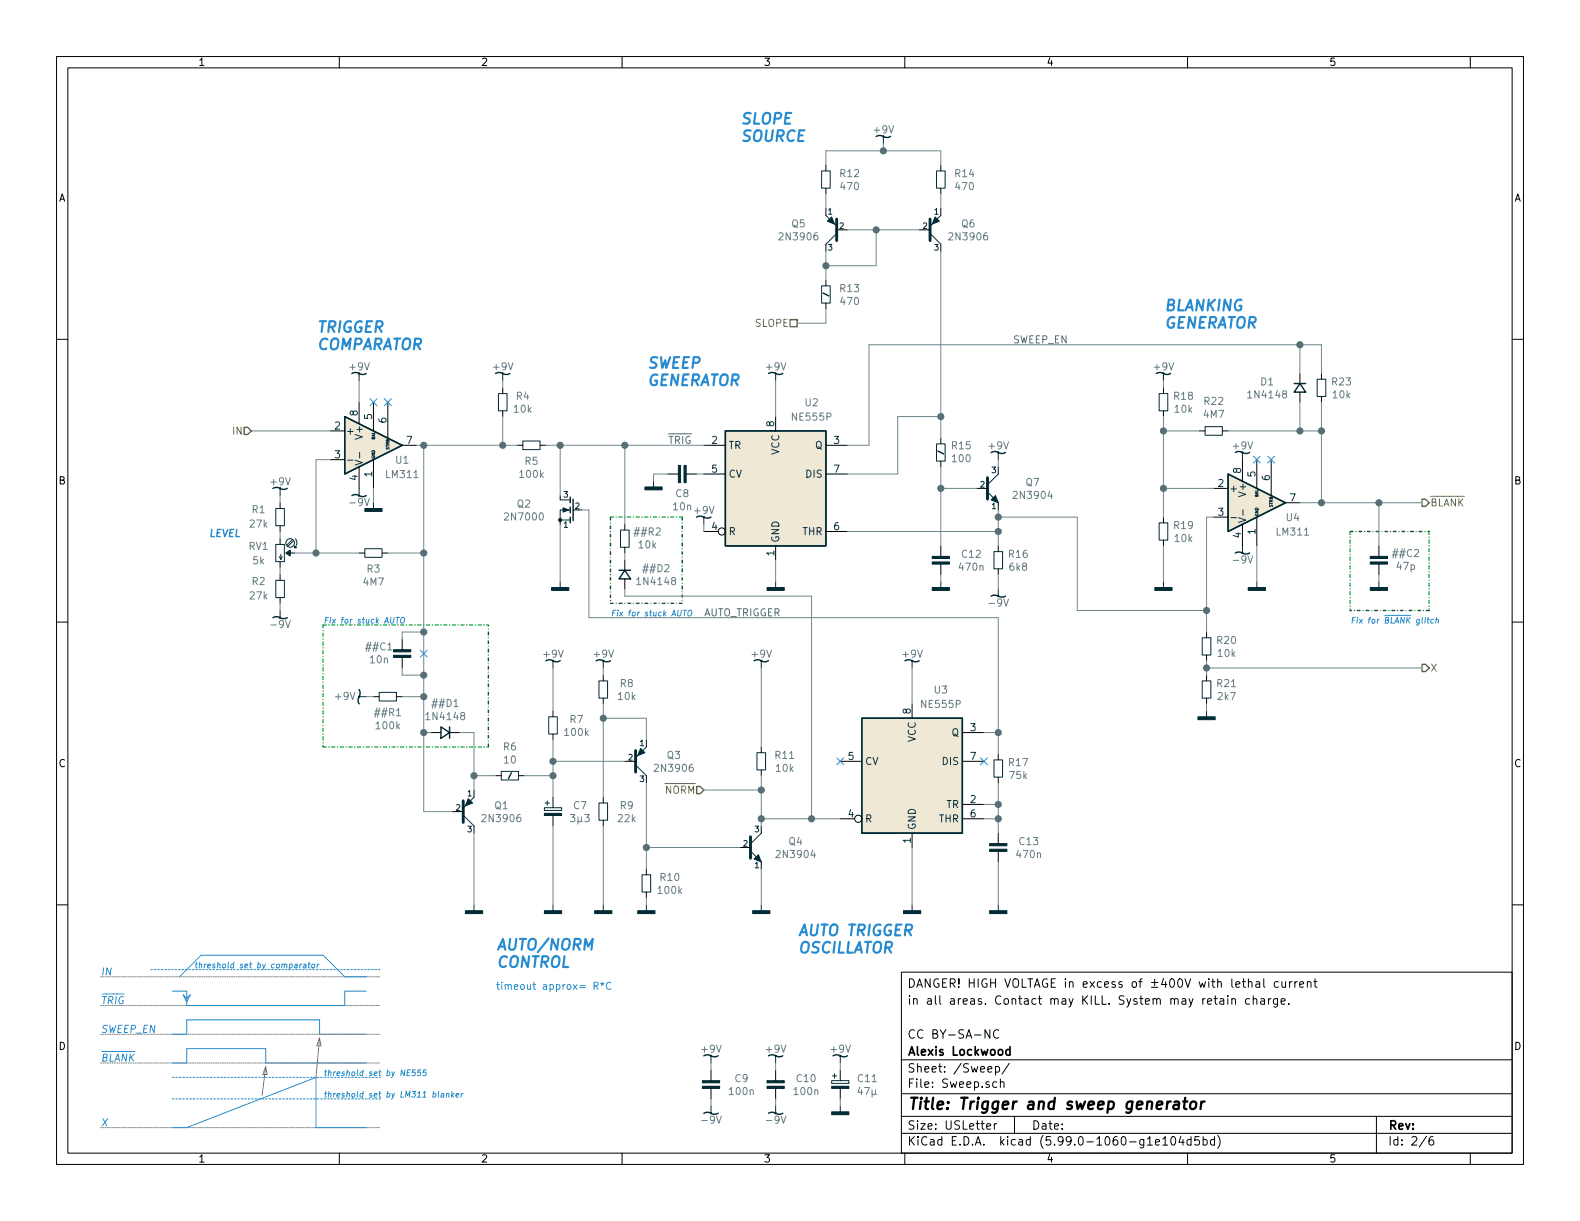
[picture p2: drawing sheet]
<svg xmlns="http://www.w3.org/2000/svg" width="279mm" height="216mm" viewBox="0 0 279 216" stroke-linecap="round" stroke-linejoin="round" font-family="sans-serif">
<g fill="none" stroke="#000" stroke-width=".18">
<path d="M10 10h259.4v195.9h-259.4zM12 12h255.4v191.9h-255.4zM60 10v2M110 10v2M160 10v2M210 10v2M260 10v2M146 29.2v1M146 33.3v1M146 36.8v1.3M166.4 29.2v1M166.4 33.3v1"/>
<path d="M166.4 36.8v1.3M10 60h2M146 49.5v1M146 53.6v1M148 40.6h1.9M162.6 40.6h1.9M267.4 60h2M58.4 76.2h2.6M63.5 71.1v3.8M66 71.1v5.1M68.6 71.1v6.4M71.1 78.7h2.6"/>
<path d="M88.9 68.6v1M88.9 72.6v1.1M91.4 78.7h1.1M95.5 78.7h1M124.5 78.7h3.8M137.2 73.7v2.5M146 78.7h3.9M166.4 77.5v1M205.7 68.6v1M205.7 72.6v1.1M212.1 76.2h1M216.2 76.2h1"/>
<path d="M229.9 66v1.8M229.9 69.3v1.8M233.7 66v1.1M233.7 70.1v1M49.5 88.9v1M49.5 93v1M49.5 95.3v1M49.5 99.3v1M51.3 97.8h.8M58.4 81.3h2.6M63.5 97.8h1M63.5 82.6v3.8"/>
<path d="M66 81.3v5.1M67.6 97.8h1M99.1 87.6v.8M99.1 91.9v.8M110.5 92.7v1M110.5 96.8v1M110.5 99.1v1.7M118.1 83.8h1.9M121.3 83.8h1.9M124.5 83.8h3.8M124.5 94h2.5M137.2 96.5v2.6"/>
<path d="M146 83.8h3.9M146 94h3.9M166.4 81.5v1.1M166.4 96.5v1.9M166.4 99.7v1.9M172.7 86.4h1.9M176.5 88.9v1.3M176.5 96.5v1M205.7 91.4v1.1M205.7 95.5v1M214.6 86.4h2.6M214.6 91.4h2.6"/>
<path d="M219.7 81.3v3.8M219.7 92.7v3.8M222.2 81.3v5.1M222.2 91.4v5.1M224.8 81.3v6.3M227.3 88.9h2.6M243.8 96.5v1.9M243.8 99.7v1.9M10 110h2M49.5 101.6v1M49.5 105.7v1M71.1 113v1.9"/>
<path d="M71.1 116.3v1.8M106.7 119.4v1M110.5 102.4v1.7M176.5 100.6v1M213.4 111.8v1M213.4 115.8v1M213.4 119.4v1M267.4 110h2M66 123.2h1.1M70.1 123.2h1M76.2 129.5h1.8M79.5 129.5h1.8"/>
<path d="M83.8 139.7v1.3M87.6 137.2h1M91.7 137.2h1M97.8 125.7v1M97.8 129.8v1M106.7 123.4v1.1M110.5 134.6h1.9M114.3 130.8v1.3M134.6 132.1v1M134.6 136.1v1.1M148.6 134.6h3.8M161.3 124.5v2.5"/>
<path d="M170.2 129.5h3.8M170.2 134.6h3.8M176.5 133.4v1M176.5 137.4v1M213.4 123.4v1.1M10 160h2M80 143.5h1.9M97.8 141v1.8M97.8 144.2v1.9M106.7 141v1M106.7 145v1.1M114.3 153.7v1"/>
<path d="M114.3 157.7v1.1M130.8 149.9h1.9M134.6 152.4v1.3M148.6 144.8h2.5M161.3 147.3v2.6M170.2 142.2h3.8M170.2 144.8h3.8M176.5 147.3v1.9M176.5 150.5v1.9M267.4 160h2M159.4 171.9h108v32h-108zM214.7 176.6h.6"/>
<path d="M214.9 176.1v1.3l.4 .2M215.8 176.6h.5l.1 1M216.4 176.9l-.5 .1a.29 .29 0 0 0-.2 .3 .29 .29 0 0 0 .2 .3l.5-.1M217.1 176.1v.1M217.1 176.6v1M217.8 176.7l.2-.1h.4l.1 1M217.8 176.6v1M221 176.6h-.5l-.2 .3v.4l.1 .2h.6M221.6 176.7l.2-.1h.4l.1 1M221.6 176.1v1.5M222.1 173.6h.6l.1 1M222.8 173.9l-.5 .1a.29 .29 0 0 0-.3 .3 .29 .29 0 0 0 .3 .3l.5-.1"/>
<path d="M223 176.6h.5l.1 1M223.5 173.1v1.3l.2 .2M223.6 176.9l-.5 .1a.29 .29 0 0 0-.2 .3 .29 .29 0 0 0 .2 .3l.5-.1M224.3 176.6v1M224.8 176.6h-.3l-.2 .3M225.9 176.6v1.2l-.3 .3-.3-.1M225.9 176.6h-.4l-.3 .3v.4l.1 .2h.6M226 173.6h-.4l-.3 .3v.4l.2 .2h.5M226.5 177.1l.8-.2-.1-.3h-.4l-.3 .2 .1 .7h.6M226.7 173.6l.1 .9 .3 .1 .2-.2M227.3 173.6v1M227.9 177.4v.2"/>
<path d="M228 173.6v1M228.5 173.6h-.3l-.2 .3M229 173.6v1M229.4 173.6h-.3l-.1 .3M229.8 174.1l.7-.2v-.3h-.5l-.2 .2 .1 .7h.6M231.2 173.7l.2-.1h.4v1M231.2 173.6v1M232.3 173.6h.6M232.5 173.1v1.3l.4 .2M125.7 189.2v1.9M125.7 192.5v1.8M137.2 189.2v1.9"/>
<path d="M137.2 192.5v1.8M148.6 189.2v1.9M148.6 192.5v1.8M159.4 197.4h108M159.4 193.4h108M159.4 187.4h108M174.5 199.2l.7-.2-.1-.3h-.4l-.2 .2v.7h.6M174.7 189.1l.7-.2-.1-.2-.4-.1-.2 .2 .1 .7h.5M175 182.1v1.5l-.8-1.5v1.5M175.8 198.7v1M176 188.7l.5-.1 .3 .3v.4l-.2 .2h-.6M176 188.6v1.5"/>
<path d="M176.3 198.7h-.3l-.2 .3M176.3 191.4l-.5-.1-.3 .3v.4l.2 .2h.6M176.6 182.2a.6 .6 0 0 0-.7 0 .6 .6 0 0 0-.2 .7 .56 .56 0 0 0 .3 .6 .56 .56 0 0 0 .6-.1M176.9 191.4l.2-.1 .4 .1v.9M176.9 190.8v1.5M178.5 188l-1.3 1.9M179.4 197.4v3M243.4 197.4v6.5M60 203.9v2M110 203.9v2M159.4 200.4h108M160 203.9v2"/>
<path d="M204.3 202l.7-.2v-.3h-.5l-.2 .2 .1 .7h.6M205.6 201.4l.4-.4v1.5M205.6 202.5h.9M207.3 201h.1a.81 .81 0 0 1 .6 .6 .81 .81 0 0 1-.3 .8l-.2 .1a.81 .81 0 0 1-.5-.6 .81 .81 0 0 1 .3-.9zM208.8 200.9l-.3 1.1h.9M209.2 201.5v1M210 203.9v2M210.6 201.5h-.4l-.3 .3v.4l.1 .2h.6M210.6 201v1.5M212 201h-.7v.7l.2-.2 .5 .1 .1 .2-.1 .5-.2 .2-.5-.2M212.8 201.5h.4l.3 .3v.4l-.2 .2h-.5M212.8 201v1.5"/>
<path d="M214.8 201.5h-.5l-.3 .3v.4l.2 .2h.6M214.8 201v1.5M215.3 200.8a1.72 1.72 0 0 1 0 2.2M252.3 200.9l-1.3 1.9M253.4 201a.59 .59 0 0 0-.7 .6v.6l.1 .2 .5 .1 .2-.2v-.5l-.1-.2-.4-.1-.3 .3M260 203.9v2"/>
<circle cx="127.6" cy="94" r=".63"/>
<circle cx="151.8" cy="144.8" r=".63"/>
</g>
<path d="M207.7 194.9l.2-.1 .5 .1v1.2M208.5 195.2l-.7 .1a.4 .4 0 0 0-.3 .4 .4 .4 0 0 0 .2 .4l.7-.1M209.2 194.8h.8M209.6 194.1l-.2 1.7v.2l.4 .1M210.6 195a.52 .52 0 0 1 .6-.2 .52 .52 0 0 1 .4 .4l-.1 .5a.55 .55 0 0 1-.5 .4 .55 .55 0 0 1-.6-.4zM212.5 194.8l-.2 1.3M213 194.8l-.4 .1-.2 .3" fill="none" stroke="#000" stroke-width=".4"/>
<path d="M178.6 185.7l-.4-.1-.3 .3v.4l.1 .2h.6M178.6 185.1v1.5" fill="none" stroke="#000" stroke-width=".3"/>
<g fill="#002b36" stroke="#002b36" stroke-width=".18">
<path d="M121 82.3h.3v3h-.3z"/>
<path d="M120 82.3h.3v3h-.3z"/>
<path d="M114 86.1h3.1v.5h-3.1z"/>
<path d="M164.8 103.9h3.1v.5h-3.1z"/>
<path d="M97.5 103.9h3.1v.5h-3.1z"/>
<path d="M99.6 89.8l1 .4-1 .4z"/>
<path d="M135.6 103.9h3.1v.5h-3.1z"/>
<path d="M211.8 126.7h3.1v.6h-3.1z"/>
<path d="M159.8 161h3v.5h-3z"/>
<path d="M124.2 192.1h3.1v.4h-3.1z"/>
<path d="M124.2 191.1h3.1v.4h-3.1z"/>
<path d="M133.1 161h3v.5h-3z"/>
<path d="M113.3 132.3l.7 .8-1.2 .5z"/>
<path d="M135.6 192.1h3.1v.4h-3.1z"/>
<path d="M135.6 191.1h3.1v.4h-3.1z"/>
<path d="M147.1 192.1h3v.4h-3z"/>
<path d="M147.1 196.6h3v.5h-3z"/>
<path d="M82.8 141.2l.8 .8-1.3 .5z"/>
<path d="M164.8 99.4h3.1v.3h-3.1z"/>
<path d="M164.8 98.4h3.1v.4h-3.1z"/>
<path d="M175 161h3.1v.5h-3.1z"/>
<path d="M146.3 39.1l.8-.7 .5 1.2z"/>
<path d="M96.3 161h3v.5h-3z"/>
<path d="M105.2 161h3v.5h-3z"/>
<path d="M112.8 161h3v.5h-3z"/>
<path d="M220.7 103.9h3.1v.5h-3.1z"/>
<path d="M96.3 143.8h3v.4h-3z"/>
<path d="M69.6 114.9h3v.4h-3z"/>
<path d="M69.6 115.9h3v.4h-3z"/>
<path d="M204.2 103.9h3.1v.5h-3.1z"/>
<path d="M82.3 161h3v.5h-3z"/>
<path d="M175.3 88.4l.7-.8 .5 1.3z"/>
<path d="M242.3 98.4h3.1v.4h-3.1z"/>
<path d="M242.3 99.4h3.1v.3h-3.1z"/>
<path d="M165.4 38.4l.7 .7-1.3 .5z"/>
<path d="M175 150.2h3.1v.3h-3.1z"/>
<path d="M175 149.2h3.1v.4h-3.1z"/>
<path d="M133.3 151.9l.8-.8 .5 1.3z"/>
<path d="M242.3 103.9h3.1v.5h-3.1z"/>
<path d="M64.5 89.9h3.1v.5h-3.1z"/>
<circle cx="125.7" cy="196.9" r=".08"/>
<circle cx="137.2" cy="196.9" r=".08"/>
<circle cx="49.5" cy="109.2" r=".08"/>
<circle cx="176.5" cy="105.4" r=".08"/>
<circle cx="99.1" cy="91.9" r=".28"/>
<circle cx="63.5" cy="123.2" r=".08"/>
<circle cx="219.7" cy="97.8" r=".08"/>
<circle cx="63.5" cy="87.6" r=".08"/>
</g>
<g fill="none" stroke="#002b36" stroke-width=".25">
<path d="M156.2 24.1l.7 .2 .6-.2M145.5 51.8l1.1 .5M61 73.7l10.1 5-10.1 5.1zM63.5 66l.7 .2 .6-.2M88.9 66l.7 .2 .6-.2M128.3 76.2h17.7v20.3h-17.7zM137.2 66l.6 .2 .6-.2M165.9 79.8l1 .5M205.7 66l.7 .2 .6-.2M228.9 67.8h2M229.9 67.8l1 1.5h-2zM49.5 86.4l.7 .1 .6-.1"/>
<path d="M62.2 87.6l.6-.1 .7 .1M100.8 87.9v1M100.8 89.7v1M100.8 91.4v1.1M101.3 88.3v3.8M124.5 91.4l.6 .2 .6-.2M176.5 80l.7 .2 .6-.2M217.2 83.8l10.1 5.1-10.1 5.1zM218.4 97.8l.6-.2 .7 .2M219.7 80l.7 .2 .6-.2M48.3 109.2l.5-.2 .7 .2M97.8 116.8l.7 .2 .6-.2"/>
<path d="M106.7 116.8l.7 .2 .5-.2M109.5 100.8h2M110.5 100.8l1 1.6h-2zM134.6 116.8l.7 .2 .6-.2M161.3 116.8l.7 .2 .6-.2M175.3 105.4l.5-.2 .7 .2M63.5 121.9l.2 .6-.2 .7M63.5 123.2l-.2 .7 .2 .6M78 128.5l1.5 1-1.5 1.1zM79.5 128.5v2.1M90.4 136.7l-.5 1M152.4 127h17.8v20.3h-17.8z"/>
<path d="M124.5 196.9l.5-.2 .7 .2M125.7 186.7l.7 .2 .6-.2M135.9 196.9l.6-.2 .7 .2M137.2 186.7l.6 .2 .6-.2M148.6 186.7l.7 .2 .6-.2"/>
</g>
<g fill="none" stroke="#002b36" stroke-width=".18">
<path d="M145.3 30.2h1.5v3.1h-1.5zM146 38.1l2 1.9M156.2 24.1v1.3M165.6 30.2h1.5v3.1h-1.5zM166.4 38.1l-1.9 1.9M145.3 50.5h1.5v3.1h-1.5zM148 41.3l-2 1.9M164.5 41.3l1.9 1.9M63.5 66v1.3M88.1 69.6h1.6v3h-1.6zM88.9 66v1.3M92.5 78h3v1.5h-3z"/>
<path d="M137.2 66v1.3M165.6 78.5h1.5v3h-1.5zM205 69.6h1.5v3h-1.5zM205.7 66v1.3M213.1 75.4h3.1v1.6h-3.1zM232.9 67.1h1.5v3h-1.5zM48.8 89.9h1.5v3.1h-1.5zM48.8 96.3h1.5v3h-1.5zM49.4 98.4l.3 .5 .2-.5M49.5 86.4v1.2M49.7 98v.9M51.7 95.4l-1 1"/>
<path d="M51.9 95.6l-1 1M52.1 96.6l.3 .2-.3 .1zM52.2 95.3a1.07 1.07 0 0 1 0 1.5M63.5 86.4v1.2M64.5 97h3.1v1.6h-3.1zM66 88.9v1.3M99.1 88.4h1.7M100.8 90.2h-1.7v1.7h1.7M109.7 93.7h1.6v3.1h-1.6zM115.6 85.1v1.3M124.5 91.4v1.3M174.6 87l1.9 1.9"/>
<path d="M175.8 97.5h1.5v3.1h-1.5zM176.5 80v1.3M176.5 83.8l-1.9 1.9M205 92.5h1.5v3h-1.5zM219.7 80v1.3M219.7 96.5v1.3M48.8 102.6h1.5v3.1h-1.5zM49.5 108v1.2M97.8 116.8v1.3M99.1 102.9v1.2M106.7 116.8v1.3M134.6 116.8v1.3"/>
<path d="M137.2 102.9v1.2M161.3 116.8v1.3M166.4 102.9v1.2M176.5 104.1v1.3M205.7 102.9v1.2M212.6 112.8h1.5v3h-1.5zM222.2 102.9v1.2M243.8 102.9v1.2M63.5 123.2h1.3M67.1 122.4h3v1.6h-3zM88.6 136.4h3.1v1.5h-3.1zM97 126.7h1.6v3.1h-1.6z"/>
<path d="M105.9 120.4h1.5v3h-1.5zM112.4 135.3l1.9 1.9M114.3 132.1l-1.9 1.9M133.9 133.1h1.5v3h-1.5zM175.8 134.4h1.5v3h-1.5zM212.6 120.4h1.5v3h-1.5zM213.4 125.7v1.3M81.9 144.1l1.9 2M83.8 141l-1.9 1.9M96.3 142.8h3v.5h-3zM96.4 142h.8M96.8 141.6v.8"/>
<path d="M105.9 142h1.5v3h-1.5zM113.5 154.7h1.6v3h-1.6zM132.7 150.5l1.9 1.9M134.6 147.3l-1.9 1.9M83.8 160v1.3M97.8 160v1.3M106.7 160v1.3M114.3 160v1.3M134.6 160v1.3M161.3 160v1.3M176.5 160v1.3M125.7 186.7v1.3"/>
<path d="M125.7 195.6v1.3M137.2 186.7v1.3M137.2 195.6v1.3M147.1 191.1h3v.5h-3zM147.2 190.2h.8M147.6 189.9v.7M148.6 186.7v1.3M148.6 195.6v1.3"/>
<circle cx="51.3" cy="96" r=".76"/>
</g>
<path d="M50.5 97.8l.8-.5v1z" fill="#002b36" stroke="#002b36" stroke-width=".2"/>
<path d="M148 38.7v3.8M164.5 38.7v3.8M174.6 84.5v3.8M112.4 132.7v3.8M81.9 141.6v3.8M132.7 148v3.8" fill="none" stroke="#002b36" stroke-width=".51"/>
<g fill="#eee8d5" stroke="#eee8d5" stroke-width=".18">
<path d="M128.3 76.2h17.7v20.3h-17.7z"/>
<path d="M61 73.7l10.1 5-10.1 5.1z"/>
<path d="M217.2 83.8l10.1 5.1-10.1 5.1z"/>
<path d="M152.4 127h17.8v20.3h-17.8z"/>
</g>
<path d="M63.6 80v1M61.5 81.4h.9M62.8 81.4l1.3 .4-1.3 .4M217.7 91.5h.9M219 91.5l1.3 .5-1.3 .4M219.8 90.1v1" fill="none" stroke="#073642" stroke-width=".18"/>
<path d="M139.7 56.5h1.3v1.3h-1.3zM43.2 75.6h.6l.6 .6-.6 .6h-.6zM251.5 88.3h.6l.6 .6-.6 .6h-.6zM251.5 117.5h.6l.6 .6-.6 .6h-.6zM123.2 139.1h.6l.7 .6-.7 .6h-.6z" fill="none" stroke="#859900" stroke-width=".25"/>
<g fill="none" stroke="#268bd2" stroke-width=".18">
<path d="M65.4 70.5l1.2 1.2M66.6 70.5l-1.2 1.2M68 70.5l1.2 1.2M69.2 70.5l-1.2 1.2M221.6 80.7l1.3 1.2M222.9 80.7l-1.3 1.2M224.2 80.7l1.2 1.2M225.4 80.7l-1.2 1.2M69.1 109.2l-.1 .8 .2 .2 .4-.2 .1-.8M70 109.2h.6M70.3 109.2l-.1 1M70.9 109.3l.2-.1h.3l.1 .6a.36 .36 0 0 1-.3 .4 .36 .36 0 0 1-.4-.2z"/>
<path d="M74.3 115l1.2 1.2M75.5 115l-1.2 1.2M119.9 107.9l-.1 .8 .2 .2 .4-.2 .1-.8M120.8 107.9h.6M121.1 107.9l-.1 1M121.7 108l.2-.1 .3 .1 .1 .6a.36 .36 0 0 1-.3 .3 .36 .36 0 0 1-.4-.1zM252 109.5v.7M252.1 109.2v.1M252.4 109.5h.4M252.6 109.2l-.1 .8 .2 .2M253.5 109.6h-.4l-.1 .4 .2 .2 .3-.1M254 109.6h.4l-.1 .6"/>
<path d="M254 109.2l-.1 1M148 134l1.2 1.2M149.2 134l-1.2 1.2M173.4 134l1.2 1.2M174.6 134l-1.2 1.2M30.5 175.3h2.5v2.5h28v-2.5h3.8M31.7 172.7l3.9-3.8h21.5l3.9 3.8h3.8M32.4 175.9l.6 .6 .7-.6-.7 1.3zM52.2 170.5h.3v.6M52.6 170.7l-.5 .1-.1 .2 .2 .1h.3M53.1 170.5l-.1 .6M53.4 170.5l-.3 .2"/>
<path d="M53.7 170.5h.4v.6M54.1 170.7l-.4 .1-.1 .2 .1 .1h.4M54.5 170.5h.4M54.7 170.1l-.1 .9 .2 .1M55.2 170.6l.2-.1 .2 .1-.1 .5h-.4zM56.1 170.5l-.1 .6M56.4 170.5l-.3 .2M105.1 174.3h.6l.1-.2-.1-.3-.6-.1v1.2M105.4 174.3l.4 .6M106.2 173.9l.3 .1 .3-.1M106.3 174.2l.2-.2 .2 .2M106.5 173.7v.3"/>
<path d="M108 173.8a.6 .6 0 0 0-.8 .4 .6 .6 0 0 0 .6 .7l.2-.1M30.5 188h2.5v-2.6h14v2.6h17.8M30.5 182.9h2.5v-2.6h23.5v2.6h8.3M30.5 199.4h2.5l22.9-8.9v8.9h8.9M72.6 189.2h-.5l-.2 1h.5M73.5 189.2h-.5l-.1 .5 .5-.1v.5l-.2 .1-.4-.1M74.4 189.2h-.4l-.2 .5 .5-.1v.5l-.1 .1-.4-.1M75.4 189.2h-.5l-.1 .5 .5-.1v.5l-.2 .1-.3-.1M77.6 193l-.1 .9 .1 .1M78.1 193.4h.4l-.1 .6M78.5 193.6l-.5 .1v.2l.1 .1h.3M79 193.4h.4l-.1 .6"/>
<path d="M79 193.3l-.1 .7M80 193l-.2 1M80 193.6l.2 .4M80.3 193.3l-.4 .4M80.6 193.7l.5-.1v-.2h-.4l-.1 .5 .1 .1h.3M81.6 193.3l-.1 .7M81.9 193.3l-.3 .2"/>
</g>
<path d="M47 188.7l.2 1.3h-.7l.5-1.4-.6 5.1M56.5 183.6l.3 1.3h-.8l.5-1.4-.6 7" fill="none" stroke="#c200ac" stroke-width=".18"/>
<path d="M17.8 177.8h49.5M17.8 172.7h49.5M17.8 182.9h49.5M17.8 188h49.5M17.8 199.4h49.5" fill="none" stroke="#828282" stroke-width=".18" stroke-dasharray=".2 .2"/>
<path d="M107.9 91.4h12.7M107.9 91.4v15.3M120.6 91.4v15.3M238.8 94v14M238.8 94h13.9M252.7 94v14M57.1 110.5v21.6M57.1 110.5h29.3M120.6 106.7h-12.7M252.7 108h-13.9M57.1 132.1h29.3M86.4 132.1v-21.6" fill="none" stroke="#00c200" stroke-width=".25" stroke-dasharray=".5 .5 0 .5"/>
<path d="M26.7 171.5h40.6M30.5 194.3h36.8M30.5 190.5h36.8" fill="none" stroke="#268bd2" stroke-width=".18" stroke-dasharray=".3 .3"/>
<g fill="none" stroke="#6c868f" stroke-width=".18">
<path d="M146 29.2v-2.5h20.4v2.5M146 34.3v2.5M156.2 25.4v1.3M166.4 34.3v2.5M146 44.5v5M146 54.6v2.6h-5M149.9 40.6h12.7M154.9 40.6v6.4h-8.9M166.4 44.5v33M44.4 76.2h14M63.5 67.3v3.8M73.7 78.7h17.7"/>
<path d="M74.9 78.7v64.8h5.1M88.9 67.3v1.3M88.9 73.7v5M96.5 78.7h28M99.1 78.7v8.9M110.5 78.7v14M137.2 67.3v6.4M166.4 73.7h-7.7v10.1h-8.8M205.7 67.3v1.3M205.7 73.7v17.7M205.7 76.2h6.4M217.2 76.2h16.5"/>
<path d="M229.9 61v5M229.9 71.1v5.1M233.7 66v-5h-80v17.7h-3.8M233.7 71.1v17.8M49.5 87.6v1.3M49.5 94v1.3M52.1 97.8h11.4M58.4 81.3h-2.5v16.5M66 86.4v2.5M68.6 97.8h6.3M99.1 92.7v10.2M102.9 90.2h1.2v19h72.4v24.2"/>
<path d="M110.5 97.8v1.3M118.1 83.8h-2.5v1.3M123.2 83.8h1.3M124.5 92.7v1.3M137.2 99.1v3.8M149.9 94h26.6M166.4 86.4h6.3M166.4 82.6v13.9M176.5 91.4h14v16.6h22.9M176.5 81.3v1.3M176.5 90.2v6.3M205.7 96.5v6.4"/>
<path d="M205.7 86.4h8.9M214.6 91.4h-1.2v20.4M222.2 96.5v6.4M229.9 88.9h21.6M243.8 88.9v7.6M49.5 100.3v1.3M49.5 106.7v1.3M71.1 118.1v1.3h3.8M74.9 111.8h-3.8v1.2M97.8 118.1v7.6M106.7 118.1v1.3M110.5 104.1v1.3h33v39.4"/>
<path d="M134.6 118.1v14M161.3 118.1v6.4M166.4 101.6v1.3M176.5 101.6v2.5M213.4 116.8v2.6M213.4 118.1h38.1M243.8 101.6v1.3M64.8 123.2h1.2M71.1 123.2h3.8M74.9 129.5h1.3M81.3 129.5h2.5v10.2M83.8 137.2h3.8"/>
<path d="M92.7 137.2h5.1M97.8 130.8v10.2M97.8 134.6h12.7M106.7 124.5v16.5M106.7 127h7.6v3.8M114.3 138.4v15.3M124.5 139.7h10.1M134.6 137.2v8.9M174 129.5h2.5M176.5 138.4v8.9M213.4 124.5v1.2M83.8 147.3v12.7"/>
<path d="M97.8 146.1v13.9M106.7 146.1v13.9M114.3 158.8v1.2M114.3 149.9h16.5M134.6 144.8h14M134.6 153.7v6.3M161.3 149.9v10.1M174 144.8h2.5M174 142.2h2.5M176.5 152.4v7.6M125.7 188v1.2M125.7 194.3v1.3"/>
<path d="M137.2 188v1.2M137.2 194.3v1.3M148.6 188v1.2M148.6 194.3v1.3"/>
</g>
<g fill="#586e75" stroke="#586e75" stroke-width=".25">
<circle cx="97.8" cy="137.2" r=".51"/>
<circle cx="83.8" cy="137.2" r=".51"/>
<circle cx="74.9" cy="123.2" r=".51"/>
<circle cx="74.9" cy="129.5" r=".51"/>
<circle cx="74.9" cy="119.4" r=".51"/>
<circle cx="74.9" cy="97.8" r=".51"/>
<circle cx="74.9" cy="78.7" r=".51"/>
<circle cx="55.9" cy="97.8" r=".51"/>
<circle cx="74.9" cy="111.8" r=".51"/>
<circle cx="97.8" cy="134.6" r=".51"/>
<circle cx="106.7" cy="127" r=".51"/>
<circle cx="114.3" cy="149.9" r=".51"/>
<circle cx="134.6" cy="144.8" r=".51"/>
<circle cx="134.6" cy="139.7" r=".51"/>
<circle cx="143.5" cy="144.8" r=".51"/>
<circle cx="99.1" cy="78.7" r=".51"/>
<circle cx="88.9" cy="78.7" r=".51"/>
<circle cx="110.5" cy="78.7" r=".51"/>
<circle cx="213.4" cy="108" r=".51"/>
<circle cx="233.7" cy="88.9" r=".51"/>
<circle cx="243.8" cy="88.9" r=".51"/>
<circle cx="146.1" cy="47" r=".51"/>
<circle cx="156.2" cy="26.7" r=".51"/>
<circle cx="166.4" cy="73.7" r=".51"/>
<circle cx="176.5" cy="91.4" r=".51"/>
<circle cx="176.5" cy="129.5" r=".51"/>
<circle cx="166.4" cy="86.4" r=".51"/>
<circle cx="213.4" cy="118.1" r=".51"/>
<circle cx="176.5" cy="94" r=".51"/>
<circle cx="176.5" cy="142.2" r=".51"/>
<circle cx="176.5" cy="144.8" r=".51"/>
<circle cx="154.9" cy="40.6" r=".51"/>
<circle cx="233.7" cy="76.2" r=".51"/>
<circle cx="229.9" cy="76.2" r=".51"/>
<circle cx="229.9" cy="61" r=".51"/>
<circle cx="205.7" cy="86.4" r=".51"/>
<circle cx="205.7" cy="76.2" r=".51"/>
</g>
<text font-size="2.8" x="160.4" y="196.2">Title: Trigger and sweep generator</text>
<g font-size="2.7" fill="#268bd2">
<text x="130.8" y="22">SLOPE</text>
<text x="130.8" y="25">SOURCE</text>
<text x="55.9" y="58.8">TRIGGER</text>
<text x="205.7" y="55">BLANKING</text>
<text x="205.7" y="58.1">GENERATOR</text>
<text x="55.9" y="61.9">COMPARATOR</text>
<text x="114.3" y="65.1">SWEEP</text>
<text x="114.3" y="68.2">GENERATOR</text>
<text x="141" y="165.5">AUTO TRIGGER</text>
<text x="87.6" y="168">AUTO/NORM</text>
<text x="87.6" y="171.1">CONTROL</text>
<text x="141" y="168.5">OSCILLATOR</text>
</g>
<g font-size="2.1">
<text x="160.4" y="177.6">in all areas. Contact may KILL. System may retain charge.</text>
<text x="160.4" y="174.6">DANGER! HIGH VOLTAGE in excess of ±400V with lethal current</text>
<text x="160.4" y="183.6">CC BY-SA-NC</text>
<text x="160.4" y="189.7">Sheet: /Sweep/</text>
<text x="160.4" y="186.7">Alexis Lockwood</text>
<text x="160.4" y="192.4">File: Sweep.sch</text>
<text x="160.4" y="202.5">KiCad E.D.A. kicad (5.99.0-1060-g1e104d5bd)</text>
<text x="160.4" y="199.7">Size: USLetter</text>
<text x="182.4" y="199.7">Date:</text>
<text x="245.4" y="199.7">Rev:</text>
<text x="245.4" y="202.5">Id: 2/6</text>
</g>
<g font-size="1.8">
<text x="35" y="11.6">1</text>
<text x="85" y="11.6">2</text>
<text x="135" y="11.6">3</text>
<text x="185" y="11.6">4</text>
<text x="235" y="11.6">5</text>
<text x="10.3" y="35.6">A</text>
<text x="267.7" y="35.6">A</text>
<text x="10.3" y="85.7">B</text>
<text x="267.7" y="85.7">B</text>
<text x="10.3" y="135.6">C</text>
<text x="267.7" y="135.6">C</text>
<text x="10.3" y="185.7">D</text>
<text x="267.7" y="185.7">D</text>
<text x="35" y="205.6">1</text>
<text x="85" y="205.6">2</text>
<text x="135" y="205.6">3</text>
<text x="185" y="205.6">4</text>
<text x="235" y="205.6">5</text>
</g>
<g font-size="1.8" fill="#657b83">
<text x="154.6" y="23.6">+9V</text>
<text x="148.6" y="31.3">R12</text>
<text x="148.8" y="33.6">470</text>
<text x="168.9" y="31.3">R14</text>
<text x="169.1" y="33.6">470</text>
<text x="140" y="40.2">Q5</text>
<text x="170" y="40.2">Q6</text>
<text x="138.1" y="42.5">2N3906</text>
<text x="168.1" y="42.5">2N3906</text>
<text x="148.6" y="51.6">R13</text>
<text x="148.8" y="53.9">470</text>
<text x="61.9" y="65.5">+9V</text>
<text x="87.3" y="65.5">+9V</text>
<text x="135.6" y="65.5">+9V</text>
<text x="204.1" y="65.5">+9V</text>
<text x="91.3" y="70.7">R4</text>
<text x="142.4" y="71.8">U2</text>
<text x="207.6" y="70.7">R18</text>
<text x="213" y="71.6">R22</text>
<text x="221" y="70.4">1N4148</text>
<text x="222.9" y="68.1">D1</text>
<text x="235.6" y="68.1">R23</text>
<text x="235.7" y="70.4">10k</text>
<text x="91" y="73">10k</text>
<text x="140.2" y="74.4">NE555P</text>
<text x="207.8" y="73">10k</text>
<text x="212.9" y="73.9">4M7</text>
<text x="70" y="82">U1</text>
<text x="92.8" y="82.2">R5</text>
<text x="168.4" y="79.4">R15</text>
<text x="168.5" y="81.7">100</text>
<text x="174.9" y="79.4">+9V</text>
<text x="218.1" y="79.4">+9V</text>
<text x="47.9" y="85.8">+9V</text>
<text x="62.1" y="89.5">-9V</text>
<text x="68.4" y="84.5">LM311</text>
<text x="91.5" y="89.7">Q2</text>
<text x="92" y="84.5">100k</text>
<text x="119.5" y="87.9">C8</text>
<text x="179.5" y="88.2">2N3904</text>
<text x="181.4" y="85.9">Q7</text>
<text x="44.2" y="93.3">27k</text>
<text x="44.6" y="90.7">R1</text>
<text x="89.5" y="92">2N7000</text>
<text x="112.4" y="94.7">##R2</text>
<text x="119.1" y="90.2">10n</text>
<text x="122.9" y="90.9">+9V</text>
<text x="207.6" y="93.5">R19</text>
<text x="207.8" y="95.8">10k</text>
<text x="225.8" y="94.7">LM311</text>
<text x="227.5" y="92.1">U4</text>
<text x="44" y="97.2">RV1</text>
<text x="44.7" y="99.8">5k</text>
<text x="64.9" y="101.2">R3</text>
<text x="113" y="97">10k</text>
<text x="113.9" y="101.2">##D2</text>
<text x="169.7" y="100.9">470n</text>
<text x="170.1" y="98.6">C12</text>
<text x="178.4" y="98.6">R16</text>
<text x="178.6" y="100.9">6k8</text>
<text x="218.3" y="99.6">-9V</text>
<text x="246.5" y="98.5">##C2</text>
<text x="247.1" y="100.8">47p</text>
<text x="44.2" y="106">27k</text>
<text x="44.6" y="103.4">R2</text>
<text x="64.3" y="103.5">4M7</text>
<text x="112.9" y="103.4">1N4148</text>
<text x="175.2" y="107.2">-9V</text>
<text x="48.2" y="111.1">-9V</text>
<text x="215.3" y="113.9">R20</text>
<text x="64.9" y="115">##C1</text>
<text x="65.5" y="117.3">10n</text>
<text x="96.2" y="116.3">+9V</text>
<text x="105.1" y="116.3">+9V</text>
<text x="133" y="116.3">+9V</text>
<text x="159.7" y="116.3">+9V</text>
<text x="215.4" y="116.1">10k</text>
<text x="59.4" y="123.8">+9V</text>
<text x="76.6" y="125">##D1</text>
<text x="109.3" y="123.8">10k</text>
<text x="109.7" y="121.5">R8</text>
<text x="163.1" y="125.2">NE555P</text>
<text x="165.2" y="122.6">U3</text>
<text x="215.3" y="121.5">R21</text>
<text x="215.4" y="123.8">2k7</text>
<text x="66.5" y="126.6">##R1</text>
<text x="66.6" y="128.9">100k</text>
<text x="75.6" y="127.3">1N4148</text>
<text x="100" y="130.1">100k</text>
<text x="100.8" y="127.8">R7</text>
<text x="89" y="132.7">R6</text>
<text x="89.2" y="135">10</text>
<text x="116.1" y="136.5">2N3906</text>
<text x="118" y="134.2">Q3</text>
<text x="137.1" y="134.2">R11</text>
<text x="137.3" y="136.5">10k</text>
<text x="178.4" y="135.5">R17</text>
<text x="178.6" y="137.7">75k</text>
<text x="87.5" y="143.1">Q1</text>
<text x="101.4" y="143.1">C7</text>
<text x="109.7" y="143.1">R9</text>
<text x="85.6" y="145.4">2N3906</text>
<text x="101" y="145.4">3µ3</text>
<text x="109.3" y="145.4">22k</text>
<text x="139.5" y="149.4">Q4</text>
<text x="180.3" y="149.4">C13</text>
<text x="116.8" y="155.8">R10</text>
<text x="137.6" y="151.7">2N3904</text>
<text x="179.9" y="151.7">470n</text>
<text x="116.5" y="158.1">100k</text>
<text x="124.1" y="186.1">+9V</text>
<text x="130" y="191.3">C9</text>
<text x="135.6" y="186.1">+9V</text>
<text x="140.9" y="191.3">C10</text>
<text x="147" y="186.1">+9V</text>
<text x="151.7" y="191.3">C11</text>
<text x="129.1" y="193.6">100n</text>
<text x="140.5" y="193.6">100n</text>
<text x="151.8" y="193.6">47µ</text>
<text x="124.4" y="198.7">-9V</text>
<text x="135.8" y="198.7">-9V</text>
</g>
<g font-size="1.8" fill="#859900">
<text x="133.6" y="57.8">SLOPE</text>
<text x="41.3" y="76.8">IN</text>
<text x="252.9" y="89.5">BLANK</text>
<text x="252.9" y="118.7">X</text>
<text x="117.6" y="140.3">NORM</text>
</g>
<g font-size="1.8" fill="#586e75">
<text x="179.1" y="60.7">SWEEP_EN</text>
<text x="118.1" y="78.5">TRIG</text>
<text x="124.5" y="109">AUTO_TRIGGER</text>
</g>
<g font-size="1.8" fill="#073642">
<text x="59.2" y="75.9">2</text>
<text x="61.1" y="76.8">+</text>
<text x="63.2" y="73.5" transform="rotate(-90 63.2 73.5)">8</text>
<text x="64.1" y="77.3" transform="rotate(-90 64.1 77.3)">V+</text>
<text x="65.8" y="74.2" transform="rotate(-90 65.8 74.2)">5</text>
<text x="68.3" y="74.8" transform="rotate(-90 68.3 74.8)">6</text>
<text x="136.9" y="75.4" transform="rotate(-90 136.9 75.4)">8</text>
<text x="59.2" y="81">3</text>
<text x="71.9" y="78.5">7</text>
<text x="125.9" y="78.5">2</text>
<text x="125.9" y="83.6">5</text>
<text x="128.8" y="79.4">TR</text>
<text x="137.8" y="80.4" transform="rotate(-90 137.8 80.4)">VCC</text>
<text x="144.2" y="79.4">Q</text>
<text x="147.5" y="78.5">3</text>
<text x="147.5" y="83.6">7</text>
<text x="219.5" y="83.7" transform="rotate(-90 219.5 83.7)">8</text>
<text x="63.2" y="84.9" transform="rotate(-90 63.2 84.9)">4</text>
<text x="65.8" y="84.3" transform="rotate(-90 65.8 84.3)">1</text>
<text x="128.8" y="84.5">CV</text>
<text x="142.6" y="84.5">DIS</text>
<text x="215.4" y="86.1">2</text>
<text x="217.3" y="87">+</text>
<text x="220.3" y="87.4" transform="rotate(-90 220.3 87.4)">V+</text>
<text x="222" y="84.3" transform="rotate(-90 222 84.3)">5</text>
<text x="224.5" y="84.9" transform="rotate(-90 224.5 84.9)">6</text>
<text x="228.1" y="88.6">7</text>
<text x="125.9" y="93.7">4</text>
<text x="128.8" y="94.6">R</text>
<text x="141.9" y="94.6">THR</text>
<text x="147.5" y="93.7">6</text>
<text x="215.4" y="91.2">3</text>
<text x="219.5" y="95.1" transform="rotate(-90 219.5 95.1)">4</text>
<text x="222" y="94.5" transform="rotate(-90 222 94.5)">1</text>
<text x="136.9" y="98.3" transform="rotate(-90 136.9 98.3)">1</text>
<text x="137.8" y="96" transform="rotate(-90 137.8 96)">GND</text>
<text x="161" y="126.2" transform="rotate(-90 161 126.2)">8</text>
<text x="161.9" y="131.2" transform="rotate(-90 161.9 131.2)">VCC</text>
<text x="168.3" y="130.2">Q</text>
<text x="171.6" y="129.3">3</text>
<text x="150" y="134.4">5</text>
<text x="152.9" y="135.3">CV</text>
<text x="166.7" y="135.3">DIS</text>
<text x="171.6" y="134.4">7</text>
<text x="167.3" y="142.9">TR</text>
<text x="171.6" y="142">2</text>
<text x="150" y="144.5">4</text>
<text x="152.9" y="145.4">R</text>
<text x="161" y="149.1" transform="rotate(-90 161 149.1)">1</text>
<text x="161.9" y="146.8" transform="rotate(-90 161.9 146.8)">GND</text>
<text x="166" y="145.4">THR</text>
<text x="171.6" y="144.5">6</text>
</g>
<g font-size="1.8" fill="#268bd2">
<text x="36.8" y="94.9">LEVEL</text>
<text x="17.8" y="172.5">IN</text>
<text x="17.8" y="177.5">TRIG</text>
<text x="87.6" y="175">timeout approx= R*C</text>
<text x="17.8" y="182.6">SWEEP_EN</text>
<text x="17.8" y="187.7">BLANK</text>
<text x="17.8" y="199.1">X</text>
</g>
<g font-size="1.4" fill="#002b36">
<text x="146.4" y="37.9">1</text>
<text x="148.5" y="40.5">2</text>
<text x="163.2" y="40.5">2</text>
<text x="165.2" y="37.9">1</text>
<text x="99.7" y="88">3</text>
<text x="173.3" y="86.2">2</text>
<text x="99.7" y="93.3">1</text>
<text x="175.4" y="90">1</text>
<text x="113.1" y="131.9">1</text>
<text x="111.1" y="134.5">2</text>
<text x="80.6" y="143.3">2</text>
<text x="82.7" y="140.8">1</text>
<text x="131.4" y="149.7">2</text>
<text x="133.5" y="153.5">1</text>
</g>
<g font-size="1.4">
<text x="146.4" y="44.3">3</text>
<text x="165.2" y="44.3">3</text>
<text x="175.4" y="83.7">3</text>
<text x="101.7" y="90">2</text>
<text x="113.1" y="138.3">3</text>
<text x="82.7" y="147.2">3</text>
<text x="133.5" y="147.2">3</text>
</g>
<g font-size="1.4" fill="#268bd2">
<text x="57.1" y="110.2">Fix for stuck AUTO</text>
<text x="107.9" y="109">Fix for stuck AUTO</text>
<text x="238.8" y="110.2">Fix for BLANK glitch</text>
<text x="34.3" y="171.2">threshold set by comparator</text>
<text x="57.1" y="190.2">threshold set by NE555</text>
<text x="57.1" y="194.1">threshold set by LM311 blanker</text>
</g>
<g font-size=".7" fill="#073642">
<text x="66.3" y="77.8" transform="rotate(-90 66.3 77.8)">BAL</text>
<text x="66.3" y="81.2" transform="rotate(-90 66.3 81.2)">GND</text>
<text x="68.8" y="79.5" transform="rotate(-90 68.8 79.5)">STRB</text>
<text x="222.5" y="87.9" transform="rotate(-90 222.5 87.9)">BAL</text>
<text x="225" y="89.7" transform="rotate(-90 225 89.7)">STRB</text>
<text x="222.5" y="91.3" transform="rotate(-90 222.5 91.3)">GND</text>
</g>
</svg>
